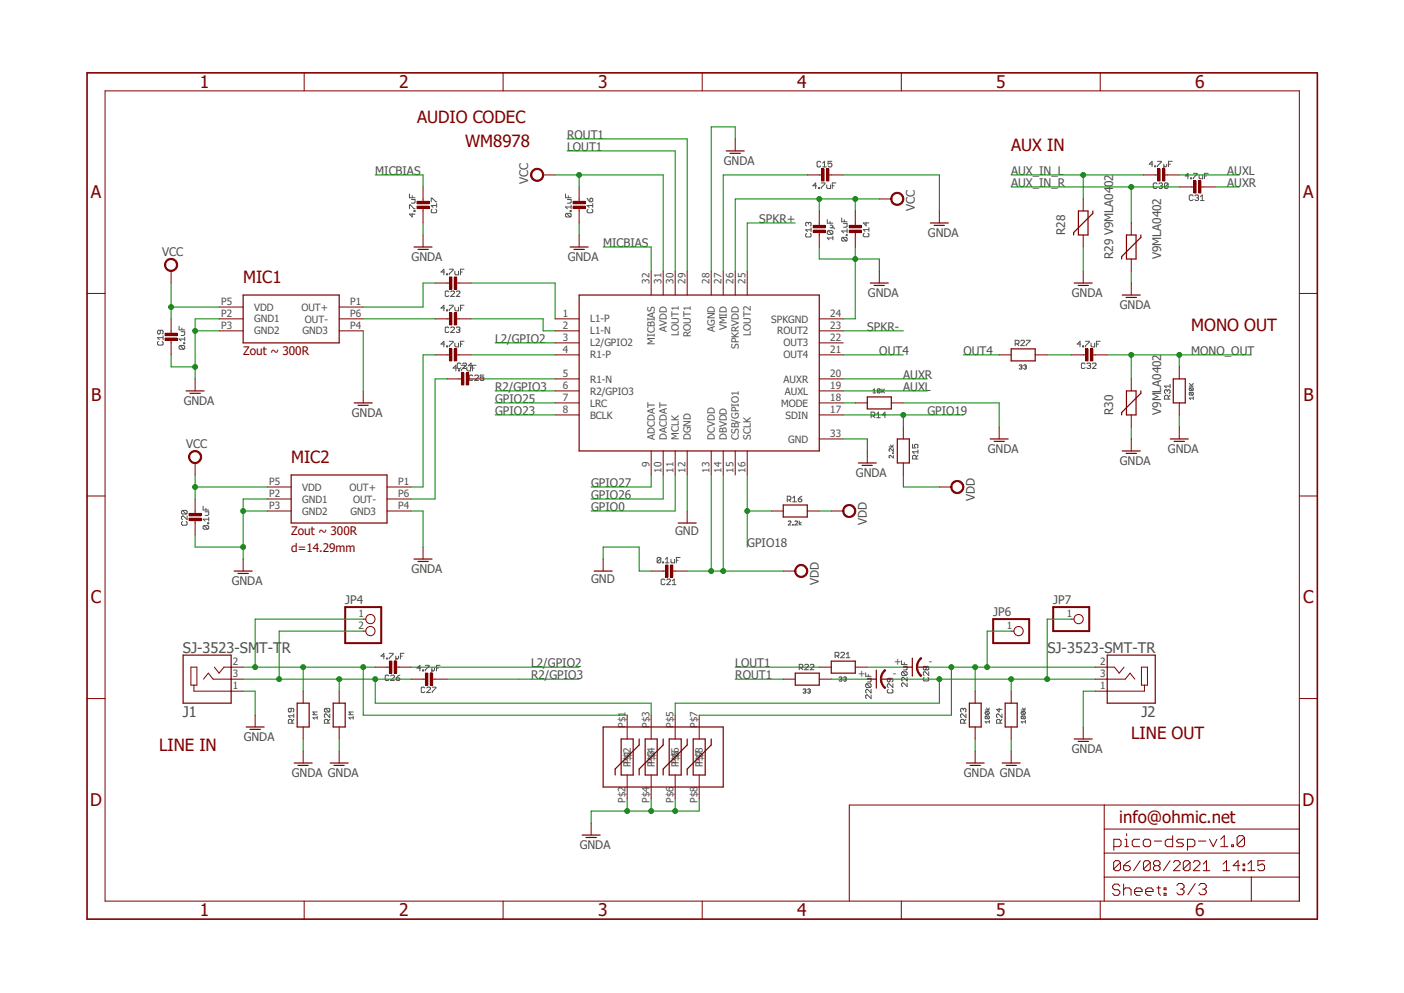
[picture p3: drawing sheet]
<svg xmlns="http://www.w3.org/2000/svg" width="297mm" height="210mm" viewBox="0 0 297 210" stroke-linecap="round" stroke-linejoin="round" font-family="sans-serif">
<path d="M17.9 15.1l261.2 179.8M279.1 15.1l-261.2 179.8" fill="none" stroke="#fff" stroke-width=".21"/>
<g fill="none" stroke="#505050" stroke-width=".21">
<path d="M172.8 39.3h-.8l.6-.6v1.2M173.1 39.7h.3v.2h-.3zM173.6 34.3l-.2-.2h-.3l-.3 .2v.8l.3 .2h.3l.2-.2M173.7 38.7h.8v.2l-.8 .8v.2M174 35.3h.8M174 34.5l.4-.4v1.2M174.9 39.1v.6l.2 .2h.6v-.8M176 34.1h-.8v.6l.4-.2 .4 .2v.4l-.2 .2h-.4l-.2-.2M176.1 39.3h.3M176.8 38.7h-.7v1.2M243.9 34.7h-.8l.6-.6v1.2M244.3 35.1h.2v.2h-.2z"/>
<path d="M244.8 38.9l-.2-.2h-.4l-.2 .2v.8l.2 .2h.4l.2-.2M244.9 34.1h.8l-.8 1.2M245.2 38.9l.2-.2h.3l.2 .2-.2 .4M245.5 39.3h.2M245.7 39.3l.2 .2-.2 .4h-.3l-.2-.2M246.2 34.7v.8l-.2 .2M246.8 34.7v.4l-.2 .2-.4-.2M247.1 38.9v.8l-.2 .2h-.4l-.2-.2M247.1 38.9l-.2-.2h-.4l-.2 .2v.8M247.1 38.9l-.8 .8M247.2 34.7h.4M248 34.1h-.8v1.2"/>
<path d="M251.5 37.2h-.8l.6-.5v1.1M251.9 37.6h.2v.2h-.2zM252.5 36.7h.7l-.7 1.1M253.7 37v.6l.1 .2h.6v-.8M254.8 37.2h.4M255.6 36.7h-.8v1.1M86.6 41v.8h1.2M86.6 44.2v-.9h.2l.8 .9h.2M87 42.2h.8v.6l-.2 .2h-.6M87.2 45.1v.8l-.6-.6h1.2M87.2 41.4v.4M87.6 44.5h.2v.2h-.2z"/>
<path d="M91.2 42.7v-.8l1.2 .8M91.4 44.2l-.2 .2v.4l.2 .2h.8l.2-.2-.2-.6M92.4 43.5h-1.2l.4 .4M92.4 43.1v.8M94.1 57.5h-.8l.6-.6v1.2M94.5 57.9h.2v.2h-.2zM95 56.9h.8v.2l-.8 .8v.2M96.2 57.4v.5l.2 .2h.6v-.7M97.4 57.5h.4M98.2 56.9h-.8v1.2M119.6 41v.8h1.2M119.8 45.1l-.2 .2v.4l.2 .2h.8"/>
<path d="M119.8 45.1h.8l.2 .2v.4l-.2 .2M119.8 45.1l.8 .8M120 42.2h.8v.6l-.2 .2h-.6M120.2 41.4v.4M120.6 44.5h.2v.2h-.2zM120.8 43.3v.9M120.8 43.8h-1.2l.4 .4M124.2 41.9l.6 .8M124.4 44.2l-.2 .2v.4l.2 .2h.8l.2-.2v-.4l-.2-.2M124.8 42.1l.4-.2 .2 .2v.4l-.6 .2zM125.4 43.1v.8M125.4 43.5h-1.2l.4 .4"/>
<path d="M170.6 49.4l-.2 .2v.4l.2 .1h.8l.2-.1-.2-.6M171 47.2l-.2-.2-.4 .2v.4l.2 .2M171 47.2l.2-.2 .4 .2v.4l-.2 .2M171 47.2v.2M171.6 48.2v.8M171.6 48.6h-1.2l.4 .4M175 46.4v.8h1.2M175.2 48.8h.8l.2 .2v.4l-.2 .2M175.2 48.8l-.2 .2v.4l.2 .2h.8M175.2 48.8l.8 .8M175.6 47.6l.6 .2-.2 .4M175.6 48.2h.8l.2 .2"/>
<path d="M175.6 46.8v.4M176.2 50.3h-1.2l.4 .4M176.2 50v.7M178.1 46.1v.8h1.1M178.2 50.2l-.1 .2v.4l.1 .2h.8M178.2 50.2h.8l.2 .2v.4l-.2 .2M178.2 50.2l.8 .8M178.4 47.3h.8v.6l-.2 .1h-.6M178.6 46.5v.4M179 49.6h.2v.2h-.2zM179.2 48.4v.8M179.2 48.9h-1.1l.3 .3"/>
<path d="M182.8 49.3l-.2 .2v.4l.2 .2h.8l.2-.2v-.4l-.2-.2M183.2 47v.8l-.6-.6h1.2M183.8 48.1v.8M183.8 48.6h-1.2l.4 .3M252.4 41.4l-.2-.2h-.4l-.2 .2v.8l.2 .2h.4l.2-.2M252.8 41.4l.2-.2h.4l.1 .2-.1 .4M253.2 41.8h.2M253.4 41.8l.1 .2-.1 .4h-.4l-.2-.2M254 42.4h.7M254 41.6l.3-.4v1.2M33.5 72.2l-.2 .2v.4l.2 .2h.8l.2-.2v-.4l-.2-.2M33.9 69.8v.6l-.2 .3-.4-.3v-.3l.2-.3h.8l.2 .3v.3l-.2 .3"/>
<path d="M34.5 71v.8M34.5 71.4h-1.2l.4 .4M37.9 69v.8h1.2M38.1 73.1l-.2 .2v.4l.2 .2h.8M38.1 73.1h.8l.2 .2v.4l-.2 .2M38.1 73.1l.8 .8M38.3 70.1h.8v.6l-.2 .3h-.6M38.5 69.4v.4M38.9 72.5h.2v.2h-.2zM39.1 71.3v.8M39.1 71.7h-1.2l.4 .4M94.1 65.2h-.8l.6-.6v1.1"/>
<path d="M94.1 72.8h-.8l.6-.6v1.2M94.5 65.5h.2v.2h-.2zM94.5 73.2h.2v.2h-.2zM95 61.7l-.3-.1h-.3l-.2 .1v.8l.2 .2 .6-.2M95 69.3l-.3-.1h-.3l-.2 .1v.8l.2 .2 .6-.2M95 64.6h.8v.2l-.8 .7v.2M95 72.2h.8v.2l-.8 .8v.2M95.3 61.7l.2-.1 .6 .1v.2l-.8 .8h.8M95.3 69.3l.2-.1 .6 .1v.3l-.8 .7h.8M96.2 65v.5l.2 .2h.6v-.7M96.2 72.6v.6l.2 .2h.6v-.8M96.5 61.7l.2-.1h.4l.2 .1v.2l-.8 .8h.8"/>
<path d="M96.5 69.3l.2-.1h.4l.2 .1-.2 .5M96.6 77.9h-.8l.6-.6v1.1M96.9 69.8h.2M97 78.2h.2v.2h-.2zM97.1 69.8l.2 .1-.2 .4h-.4l-.2-.2M97.4 65.2h.4M97.4 72.8h.4M97.5 77l-.2-.2h-.4l-.2 .2v.8l.2 .1 .6-.1M97.6 77.3h.8v.2l-.8 .7v.2M97.9 77l.2-.2 .6 .2v.2l-.8 .7h.8M98.2 64.6h-.8v1.1M98.2 72.2h-.8v1.2"/>
<path d="M98.8 77.6v.6l.2 .2h.5v-.8M99.8 77.3h-.7l.6-.5v1.1M99.9 77.9h.4M100 79.5l-.2-.2h-.4l-.1 .2v.8l.1 .2 .6-.2M100.4 79.5l.2-.2 .6 .2v.2l-.8 .8h.8M100.7 77.3h-.8v1.1M102.4 79.3h-.8v.6l.4-.2 .4 .2v.4l-.2 .2h-.4l-.2-.2M214.8 72.7h.5l.3-.2v-.4l-.3-.1h-.5v1.1M215.1 72.7l.5 .4M215.6 77.3l.4-.1 .2 .1-.2 .3M215.9 77.6h.1M215.9 72.1l.2-.1h.4l.2 .1v.2l-.8 .8h.8"/>
<path d="M216 77.6l.2 .2-.2 .3-.4-.2M216.5 77.3l.5-.1 .1 .1-.1 .3M216.8 77.6h.2M217 77.6l.1 .2-.1 .3-.5-.2M217.1 72h.8l-.8 1.1M228.6 72.8h-.7l.6-.6v1.2M229 73.2h.2v.2h-.2zM229.5 77l-.2-.2h-.4l-.1 .2v.8l.1 .1 .6-.1M229.6 72.2h.8v.2l-.8 .8v.2M229.9 77l.6-.2 .2 .2-.2 .3M230.3 77.3h.2M230.5 77.3l.2 .3-.2 .3-.6-.1"/>
<path d="M230.8 72.6v.6l.2 .2h.6v-.8M231.1 77l.2-.2h.4l.2 .2v.2l-.8 .7h.8M231.9 72.8h.5M232.7 72.2h-.8v1.2M184.3 88h.6l.2-.2v-.4l-.2-.2h-.6v1.1M184.7 82.5l.3-.2v.8M184.7 83.1h.6M184.7 88l.4 .3M185.5 87.6l.3-.4v1.1M185.5 88.3h.7M186.2 82.4v.6l-.1 .1-.5-.1M186.2 82.4l-.1-.1-.5 .1v.6"/>
<path d="M186.2 82.4l-.6 .6M186.6 82.3v.8M186.7 82.7l.4 .4M187.1 82.3l-.5 .5M187.4 87.8h-.8l.6-.6v1.1M188.1 94.5h.9M188.4 94.1l.3 .4 .3-.4M188.8 95.8l.2 .1zM189 94.9v.6l-.6-.6-.3 .1v.3l.2 .2M189 96.3v.6l-.6-.6-.3 .1v.3l.2 .2M193 94v.7h.6l-.2-.3 .2-.4h.4l.2 .1v.5l-.2 .1M193.8 97.1v-.6l-.2-.2h-.4l-.2 .2v.6h1.2"/>
<path d="M194.2 96.3l-.4 .4M194.2 95.5h-1.2l.4 .4M194.2 95.1v.8M246.9 82.6l-.1-.2-.5 .2v.4l.2 .2M246.9 82.6l.2-.2 .4 .2v.4l-.2 .2M246.9 82.6v.2M247.1 84.4v-.6l-.2-.2h-.4l-.2 .2v.6h1.2M247.5 81.7h-1.2l.5 .3M247.5 83.6l-.4 .4M247.5 81.3v.7M251.6 81.7h.8M251.6 81.1l.6 .6"/>
<path d="M251.7 82h.6l.1 .2-.1 .4M251.7 83l.7 .1-.1 .5M251.7 83l-.1 .1 .1 .5h.6M251.7 82l-.1 .2 .1 .4h.6M251.7 83l.6 .6M251.7 82l.6 .6M252.4 84.2h-.8l.3 .3M252.4 83.9v.6M252.4 81.1l-.4 .4M38.6 110.3l-.2 .2v.4l.2 .2h.8l.2-.2v-.4l-.2-.2M38.6 107.9l-.2 .3v.3l.2 .2h.8M38.6 107.9h.8l.2 .3v.3l-.2 .2"/>
<path d="M38.6 107.9l.8 .8M39.6 109.1v.8l-1-.8-.2 .2v.4l.2 .2M43 107.1v.8h1.2M43.2 111.2l-.2 .2v.4l.2 .1h.7M43.2 111.2h.7l.3 .2v.4l-.3 .1M43.2 111.2l.7 .7M43.4 108.2h.8v.6l-.3 .2h-.5M43.6 107.5v.4M43.9 110.6h.3v.2h-.3zM44.2 109.4v.8M44.2 109.8h-1.2l.4 .4M139.8 118.1l-.2-.2h-.4l-.2 .2v.8"/>
<path d="M139.8 118.1v.8l-.2 .1h-.4l-.2-.1M139.8 118.1l-.8 .8M140.2 118.9h.2v.1h-.2zM140.8 119h.7M140.8 118.3l.3-.4v1.1M141.9 118.3v.6l.2 .1h.6v-.7M143.1 118.5h.4M143.9 117.9h-.8v1.1M166.5 105.7h.6l.2-.2v-.3l-.2-.3h-.6v1.2M166.8 110.3l.1-.1 .4 .1-.5 .7h.5M166.9 105.7l.4 .4M167.7 110.9l.1 .1z"/>
<path d="M167.7 105.3l.4-.4v1.2M167.7 106.1h.8M168.1 110.3l.2-.1 .4 .1v.2l-.6 .5h.6M168.9 105.5h.6l.1 .4-.1 .2h-.5zM169.1 110.2v.8M169.5 110.5l-.4 .2 .4 .3M169.6 104.9l-.7 .6M81.4 138.8h-.8l.6-.6v1.2M81.8 139.2h.2v.2h-.2zM82.3 138.2h.8v.2l-.8 .8v.2M83.7 138.8v.8l-.2 .1M84.3 138.8v.4l-.2 .2-.4-.2"/>
<path d="M84.7 138.8h.4M85.5 138.2h-.8v1.2M140.7 122.7l-.2-.2h-.4l-.2 .2v.7l.2 .3h.4l.2-.3M141.1 122.7l.1-.2h.4l.2 .2-.7 1h.7M142.2 123.7h.8M142.2 122.9l.4-.4v1.2M176.7 138.7h.5l.3-.1v-.5l-.3-.1h-.5v1.1M177.1 138.7l.4 .4M177.8 138.1l.3-.1 .5 .1v.2l-.8 .8h.8M179 139.1h.8M179 138.3l.4-.3v1.1M190.7 139.7v.8h1.2"/>
<path d="M61.6 149.8v.6l-.2 .2-.4-.2 .2-.6h.8l.1 .2v.4l-.1 .2M61.8 153v-.6l-.2-.3h-.4l-.2 .3v.6h1.1M62.1 152.1l-.3 .5M62.1 151.4h-1.1l.4 .4M62.1 151v.8M67.1 151.8h-.9l.3 .3M67.1 151.5v.6M67.1 150.6h-.9l.3 .3-.3 .3h.9M68.8 149.8l-.2 .2v.4l.2 .2h.8M68.8 149.8h.8l.2 .2v.4l-.2 .2M68.8 149.8l.8 .8M69.4 153v-.6l-.2-.3h-.4l-.2 .3v.6h1.2"/>
<path d="M69.8 151v.8l-.8-.8h-.2l-.2 .2v.4l.2 .2M69.8 152.1l-.4 .5M74.7 151.8h-.9l.3 .3M74.7 150.6h-.9l.3 .3-.3 .3h.9M74.7 151.5v.6M82.3 143l-.2-.2h-.4l-.2 .2v.8l.2 .1h.4l.2-.1M82.6 143l.2-.2 .6 .2v.2l-.8 .7h.8M83.8 143.4h.6l.2 .4-.2 .1h-.4l-.2-.1zM84.6 142.8l-.8 .6M89 141.3h-.8l.6-.6v1.2M89.4 141.7h.2v.2h-.2zM89.9 145.5l-.2-.2h-.4l-.2 .2v.8l.2 .2 .6-.2"/>
<path d="M90 140.7h.8v.2l-.8 .8v.2M90.3 145.5l.2-.2 .6 .2v.2l-.8 .8h.8M91.4 141.3v.8l-.3 .2M91.4 145.3h.8l-.8 1.2M91.9 141.3l-.2 .6-.3-.2M92.3 141.3h.4M93.1 140.7h-.8v1.2M169.1 141.3h.5l.2-.2v-.4l-.2-.2h-.5v1.1M169.5 141.3l.3 .3M169.9 145.9l.4-.2 .2 .2-.2 .3M170.2 146.2h.1M170.2 140.7l.2-.2 .6 .2v.2l-.8 .7h.8"/>
<path d="M170.3 146.2l.2 .1-.2 .3-.4-.2M170.9 145.9l.1-.2h.3l.1 .2-.1 .3M171.1 146.2h.2M171.3 146.2l.1 .1-.1 .3h-.3l-.1-.2M171.4 140.7l.2-.2h.4l.2 .2v.2l-.8 .7h.8M177.5 143.3l.5-.1 .1 .1-.1 .3M177.8 143.6h.2M178 143.6l.1 .2-.1 .3-.5-.2M178.5 143.3l.1-.1h.3l.1 .1-.1 .3M178.7 143.6h.2M178.9 143.6l.1 .2-.1 .3h-.3l-.1-.2M183.1 142.3v.7h1.2"/>
<path d="M183.3 144.6h.8l.2 .2-.2 .6M183.3 144.6l-.2 .2 .2 .6h.8M183.3 144.6l.8 .8M183.5 143.5h.8v.5l-.2 .2h-.6M183.7 142.7v.3M184.3 145.8v.8l-.8-.8-.4 .2v.4l.2 .2M184.3 147v.7l-.8-.7h-.2l-.2 .2 .2 .5M187.9 145.8l-.2 .2v.4l.2 .2h.8l.2-.2v-.4l-.2-.2M188.3 143.5v.5l-.2 .2-.4-.2v-.4l.2-.1h.8l.2 .1v.4l-.2 .2M188.9 144.6v.8l-.8-.8-.4 .2v.4l.2 .2M190.9 142.1h.8l.2 .2v.4l-.2 .2M190.9 142.1l-.2 .2v.4l.2 .2h.8"/>
<path d="M190.9 142.1l.8 .8M191.1 140.9h.8v.6l-.2 .2h-.6M191.3 140.1v.4M191.9 143.3v.7l-.8-.7-.4 .2v.3l.2 .2M191.9 144.4v.8l-.8-.8-.4 .2v.4l.2 .2M195.5 143.3l-.2 .2v.3l.2 .2h.8l.2-.2-.2-.5M195.9 141.1l-.2-.2-.4 .2v.4l.2 .2 .4-.2M195.9 141.1l.2-.2 .4 .2v.4l-.2 .2-.4-.2M195.9 141.1v.4M196.5 142.1v.8l-.8-.8-.4 .2 .2 .6M203.8 150l-.2-.2-.4 .2v.4l.2 .2M203.8 150l.2-.2 .3 .2v.4l-.1 .2"/>
<path d="M203.8 150v.2M204 153v-.6l-.2-.3h-.4l-.2 .3v.6h1.1M204.3 151v.8l-.7-.8h-.2l-.2 .2v.4l.2 .2M204.3 152.1l-.3 .5M208.4 150.2h.9M208.6 150.5h.5l.2 .2-.2 .4M208.6 151.4h.5l.2 .2v.3l-.2 .1M208.6 151.4l-.2 .5 .7 .1M208.6 150.5l-.2 .4 .2 .2h.5M208.6 151.4l.5 .6M208.6 150.5l.5 .6M208.7 149.7l.3 .5 .3-.5"/>
<path d="M209.3 152.7h-.9l.3 .3M209.3 152.4v.6M211.4 149.8v.8l-.6-.6h1.2M211.6 153v-.6l-.2-.3h-.4l-.2 .3v.6h1.2M212 151v.8l-.8-.8h-.2l-.2 .2v.4l.2 .2M212 152.1l-.4 .5M216 150.2h.9M216.2 151.4l-.2 .5 .7 .1M216.2 151.4h.5l.2 .2v.3l-.2 .1M216.2 150.5l-.2 .4 .2 .2h.5M216.2 150.5h.5l.2 .2-.2 .4M216.2 151.4l.5 .6"/>
<path d="M216.2 150.5l.5 .6M216.3 149.7l.3 .5 .3-.5M216.9 152.7h-.9l.3 .3M216.9 152.4v.6"/>
</g>
<g fill="none" stroke="#800000" stroke-width=".21">
<path d="M22.2 19.2h252.7v171.4h-252.7zM64.3 15.4v3.8M106.4 15.4v3.8M148.5 15.4v3.8M190.7 15.4v3.8M232.7 15.4v3.8M94.6 59.9h.7M96.4 59.9h.7M137.8 57.3v5.1M140.3 57.3v5.1M142.8 57.3v5.1M145.4 57.3v5.1"/>
<path d="M150.5 57.3v5.1M153 57.3v5.1M155.5 57.3v5.1M158.1 57.3v5.1M18.4 62.1h3.8M46.4 70h5M46.4 67.4h5M46.4 64.9h5M71.8 70h5M71.8 67.4h5M71.8 64.9h5M117.4 70h5.1"/>
<path d="M117.4 67.4h5.1M117.4 72.5h5.1M117.4 75.1h5.1M173.3 70h5.1M173.3 67.4h5.1M173.3 72.5h5.1M173.3 75.1h5.1M274.9 62.1h3.8M117.4 82.7h5.1M117.4 80.1h5.1M117.4 87.8h5.1M117.4 85.2h5.1"/>
<path d="M137.8 95.4v5.1M140.3 95.4v5.1M142.8 95.4v5.1M145.4 95.4v5.1M150.5 95.4v5.1M153 95.4v5.1M155.5 95.4v5.1M158.1 95.4v5.1M173.3 82.7h5.1M173.3 80.1h5.1M173.3 87.8h5.1M173.3 92.8h5.1"/>
<path d="M173.3 85.2h5.1M18.4 104.9h3.8M56.5 105.5h5.1M56.5 108.1h5.1M56.5 103h5.1M81.9 105.5h5.1M81.9 108.1h5.1M81.9 103h5.1M274.9 104.9h3.8M18.4 147.7h3.8M274.9 147.7h3.8M233.6 170.3v20.3"/>
<path d="M233.6 175.3h41.3M235.6 179.1h1.2l.4-.4v-.8l-.4-.4h-1.2v2.3M238 177.5h.3v1.6M238 179.1h.7M238.3 176.3v.4M241.1 177.5h-1.2l-.4 .4v.8l.4 .4h1.2M242.2 177.5h.8l.4 .4v.8l-.4 .4h-.8l-.3-.4v-.8zM244.2 177.9h1.5M248.1 176.7v2.4h-1.2l-.4-.4v-.8l.4-.4h1.2M250.4 177.5h-1.1l-.4 .4 .4 .4h.7l.4 .4-.4 .4h-1.1M251.2 179.1h1.1l.5-.4v-.8l-.5-.4h-1.1v2.3M253.5 177.9h1.6"/>
<path d="M255.9 177.5l.8 1.6 .7-1.6M258.2 179.1h1.6M258.2 177.5l.8-.8v2.4M260.6 178.7h.3v.4h-.3zM263.3 177.1v1.6l-.4 .4h-.8l-.4-.4M263.3 177.1l-.4-.4h-.8l-.4 .4v1.6M263.3 177.1l-1.6 1.6M274.9 170.3h-95.2v20.3M64.3 190.6v3.8M106.4 190.6v3.8M148.5 190.6v3.8M190.7 190.6v3.8"/>
<path d="M232.7 190.6v3.8M233.6 185.5h41.3M233.6 180.4h41.3M236.9 187.4l-.4-.4h-.7l-.4 .4v.4l.4 .4h.7l.4 .4v.3l-.4 .5h-.7l-.4-.5M237 182.4l-.4-.4h-.6l-.4 .4v1.4M237 182.4v1.4l-.4 .3h-.6l-.4-.3M237 182.4l-1.4 1.4M237.7 183.1h1.1l.3 .3v.4l-.3 .3h-.8l-.3-.3zM237.7 187v2.4M237.7 188.2l.4-.4h.8l.4 .4v1.2M239.1 182l-1.4 1.1M240 188.6h1.6v-.4l-.4-.4h-.8l-.4 .4v.7l.4 .5h.8"/>
<path d="M241.2 182l-1.4 2.1M242.4 188.6h1.5v-.4l-.4-.4h-.7l-.4 .4v.7l.4 .5h.7M243.3 182.4l-.3-.4h-.7l-.4 .4v1.4M243.3 182.4v1.4l-.3 .3h-.7l-.4-.3M243.3 182.4l-1.4 1.4M244.3 183.1l-.3-.3v-.4l.3-.4h.8l.3 .4v.4l-.3 .3M244.3 183.1l-.3 .3v.4l.3 .3h.8l.3-.3v-.4l-.3-.3M244.3 183.1h.8M244.7 187.8h.8M245.1 187.4v1.5l.4 .5M246.3 187.8h.4v.4h-.4zM246.3 188.9h.4v.5h-.4z"/>
<path d="M247.5 182l-1.4 2.1M248.2 182.4l.4-.4h.7l.3 .4v.4l-1.4 1.3h1.4M249 187.3l.3-.4h.8l.4 .4v.4l-.4 .3M249.7 188h.4M250.1 188l.4 .4v.4l-.4 .4h-.8l-.3-.4M251.8 182.4l-.4-.4h-.7l-.4 .4v1.4M251.8 182.4v1.4l-.4 .3h-.7l-.4-.3M251.8 182.4l-1.5 1.4M252.4 182.4l.4-.4h.7l.3 .4v.4l-1.4 1.3h1.4M252.9 186.9l-1.6 2.3M253.6 187.3l.4-.4h.8l.4 .4v.4l-.4 .3M254.4 188h.4"/>
<path d="M254.6 184.1h1.3M254.6 182.8l.6-.8v2.1M254.8 188l.4 .4v.4l-.4 .4h-.8l-.4-.4M258.7 184.1h1.4M258.7 182.8l.8-.8v2.1M262.3 183.1h-1.4l1-1.1v2.1M263 183.8h.3v.3h-.3zM263 182.8h.3v.3h-.3zM264 182.8l.7-.8v2.1M264 184.1h1.4M264.7 185.5v5.1M267.5 182h-1.4v1.1l.7-.3h.4l.3 .3v.7l-.3 .3h-.8l-.3-.3"/>
</g>
<path d="M18.4 15.4h260.3v179h-260.3z" fill="none" stroke="#800000" stroke-width=".34"/>
<path d="M51.4 62.4h20.4v10.1h-20.4zM122.5 62.4h50.8v33h-50.8zM61.6 100.5h20.3v10.1h-20.3z" fill="none" stroke="#800000" stroke-width=".25"/>
<path d="M96.1 58.6h.5v2.5h-.5z" fill-rule="evenodd" fill="#800000"/>
<path d="M96.1 58.6h.5v2.5h-.5z" fill="none" stroke="#800000" stroke-width=".21"/>
<path d="M95.1 58.6h.5v2.5h-.5z" fill-rule="evenodd" fill="#800000"/>
<path d="M92 59.9h2.6M95.1 58.6h.5v2.5h-.5zM97.1 59.9h2.6M94.6 67.4h.7M96.4 67.4h.7" fill="none" stroke="#800000" stroke-width=".21"/>
<path d="M96.1 66.2h.5v2.5h-.5z" fill-rule="evenodd" fill="#800000"/>
<path d="M96.1 66.2h.5v2.5h-.5z" fill="none" stroke="#800000" stroke-width=".21"/>
<path d="M95.1 66.2h.5v2.5h-.5z" fill-rule="evenodd" fill="#800000"/>
<path d="M92 67.4h2.6M94.6 75.1h.7M95.1 66.2h.5v2.5h-.5zM96.4 75.1h.7M97.1 67.4h2.6" fill="none" stroke="#800000" stroke-width=".21"/>
<path d="M96.1 73.8h.5v2.5h-.5z" fill-rule="evenodd" fill="#800000"/>
<path d="M96.1 73.8h.5v2.5h-.5z" fill="none" stroke="#800000" stroke-width=".21"/>
<path d="M95.1 73.8h.5v2.5h-.5z" fill-rule="evenodd" fill="#800000"/>
<path d="M92 75.1h2.6M95.1 73.8h.5v2.5h-.5zM97.1 75.1h2.6M97.1 80.1h.8M98.9 80.1h.8" fill="none" stroke="#800000" stroke-width=".21"/>
<path d="M98.6 78.9h.5v2.5h-.5z" fill-rule="evenodd" fill="#800000"/>
<path d="M98.6 78.9h.5v2.5h-.5z" fill="none" stroke="#800000" stroke-width=".21"/>
<path d="M97.6 78.9h.5v2.5h-.5z" fill-rule="evenodd" fill="#800000"/>
<g fill="none" stroke="#800000" stroke-width=".21">
<path d="M186 57.3v2.6M36.2 70v.7M36.2 71.8v.7M97.6 78.9h.5v2.5h-.5zM41.3 80.1v2.6M76.8 82.7v2.5M94.6 80.1h2.5M99.7 80.1h2.5M180.9 85.2h2.6M183.5 95.4v2.5M188.6 85.2h2.5M191.1 90.3v2.5"/>
<path d="M191.1 97.9v2.6M211.4 90.3v2.5M51.4 118.2v2.6M89.5 115.7v2.5M145.4 108.1v2.5M163.2 108.1h2.5M170.8 108.1h2.5"/>
</g>
<g fill="none" stroke="#800000" stroke-width=".25">
<path d="M184.1 59.9h3.8M184.9 60.4h2.2M39.4 82.7h3.8M40.2 83.2h2.2M74.9 85.2h3.8M75.7 85.7h2.2M181.6 97.9h3.8M182.4 98.4h2.1M183.5 83.9h5.1v2.6h-5.1zM189.8 92.8h2.6v5.1h-2.6zM209.5 92.8h3.8M210.3 93.3h2.2"/>
<path d="M87.6 118.2h3.8M88.4 118.7h2.2M143.5 110.6h3.8M165.7 106.8h5.1v2.5h-5.1zM49.5 120.8h3.8M50.3 121.3h2.2"/>
</g>
<path d="M34.9 71.5h2.6v.5h-2.6z" fill-rule="evenodd" fill="#800000"/>
<path d="M34.9 71.5h2.6v.5h-2.6z" fill="none" stroke="#800000" stroke-width=".21"/>
<path d="M34.9 70.5h2.6v.5h-2.6z" fill-rule="evenodd" fill="#800000"/>
<path d="M34.9 70.5h2.6v.5h-2.6zM36.2 67.4v2.6M36.2 72.5v2.6M41.3 108.1v.7M41.3 109.9v.7" fill="none" stroke="#800000" stroke-width=".21"/>
<path d="M40 109.6h2.5v.5h-2.5z" fill-rule="evenodd" fill="#800000"/>
<path d="M40 109.6h2.5v.5h-2.5z" fill="none" stroke="#800000" stroke-width=".21"/>
<path d="M40 108.6h2.5v.5h-2.5z" fill-rule="evenodd" fill="#800000"/>
<path d="M40 108.6h2.5v.5h-2.5zM41.3 105.5v2.6M41.3 110.6v2.6" fill="none" stroke="#800000" stroke-width=".21"/>
<path d="M201.4 102.1a1.4 1.4 0 0 1 2.3 .1 1.4 1.4 0 0 1-.7 2.1 1.4 1.4 0 0 1-1.9-1.3h.3a1.15 1.15 0 0 1 1.6-1 1.15 1.15 0 0 1 .3 1.9 1.15 1.15 0 0 1-1.9-.5v-.4h-.3z" fill-rule="evenodd" fill="#800000"/>
<path d="M198.7 103h2.6M201.4 102.1a1.4 1.4 0 0 1 2.3 .1 1.4 1.4 0 0 1-.7 2.1 1.4 1.4 0 0 1-1.9-1.3h.3a1.15 1.15 0 0 1 1.6-1 1.15 1.15 0 0 1 .3 1.9 1.15 1.15 0 0 1-1.9-.5v-.4h-.3z" fill="none" stroke="#800000" stroke-width=".21"/>
<path d="M178.6 107.2a1.4 1.4 0 0 1 2.2 0 1.4 1.4 0 0 1-.7 2.2 1.4 1.4 0 0 1-1.8-1.3h.2a1.15 1.15 0 0 1 1.7-1 1.15 1.15 0 0 1 .2 1.9 1.15 1.15 0 0 1-1.8-.5l-.1-.4h-.2z" fill-rule="evenodd" fill="#800000"/>
<path d="M175.9 108.1h2.5M178.6 107.2a1.4 1.4 0 0 1 2.2 0 1.4 1.4 0 0 1-.7 2.2 1.4 1.4 0 0 1-1.8-1.3h.2a1.15 1.15 0 0 1 1.7-1 1.15 1.15 0 0 1 .2 1.9 1.15 1.15 0 0 1-1.8-.5l-.1-.4h-.2z" fill="none" stroke="#800000" stroke-width=".21"/>
<path d="M168.4 119.9a1.39 1.39 0 0 1 2.3 .2 1.39 1.39 0 0 1-.8 2 1.39 1.39 0 0 1-1.8-1.3h.3a1.15 1.15 0 0 1 1.6-1 1.15 1.15 0 0 1 .2 1.9 1.15 1.15 0 0 1-1.8-.5v-.4h-.3z" fill-rule="evenodd" fill="#800000"/>
<path d="M168.4 119.9a1.39 1.39 0 0 1 2.3 .2 1.39 1.39 0 0 1-.8 2 1.39 1.39 0 0 1-1.8-1.3h.3a1.15 1.15 0 0 1 1.6-1 1.15 1.15 0 0 1 .2 1.9 1.15 1.15 0 0 1-1.8-.5v-.4h-.3zM140.3 120.8h.8M142.1 120.8h.7M165.7 120.8h2.5" fill="none" stroke="#800000" stroke-width=".21"/>
<path d="M141.8 119.5h.5v2.5h-.5z" fill-rule="evenodd" fill="#800000"/>
<path d="M141.8 119.5h.5v2.5h-.5z" fill="none" stroke="#800000" stroke-width=".21"/>
<path d="M140.8 119.5h.5v2.5h-.5z" fill-rule="evenodd" fill="#800000"/>
<path d="M155.5 29.4v2.5M127.6 118.2v2.6M140.8 119.5h.5v2.5h-.5zM137.8 120.8h2.5M142.8 120.8h2.6" fill="none" stroke="#800000" stroke-width=".21"/>
<path d="M153.6 31.9h3.8M154.4 32.4h2.2M125.7 120.8h3.8" fill="none" stroke="#800000" stroke-width=".25"/>
<path d="M35.1 55.1a1.4 1.4 0 0 1 2.3 .2 1.4 1.4 0 0 1-.8 2.1 1.4 1.4 0 0 1-1.8-1.4h.3a1.16 1.16 0 0 1 1.6-.9 1.16 1.16 0 0 1 .2 1.9 1.16 1.16 0 0 1-1.8-.6v-.4h-.3z" fill-rule="evenodd" fill="#800000"/>
<path d="M35.1 55.1a1.4 1.4 0 0 1 2.3 .2 1.4 1.4 0 0 1-.8 2.1 1.4 1.4 0 0 1-1.8-1.4h.3a1.16 1.16 0 0 1 1.6-.9 1.16 1.16 0 0 1 .2 1.9 1.16 1.16 0 0 1-1.8-.6v-.4h-.3zM36.2 57.3v2.6" fill="none" stroke="#800000" stroke-width=".21"/>
<path d="M40.2 95.8a1.39 1.39 0 0 1 2.2 .1 1.39 1.39 0 0 1-.8 2.1 1.39 1.39 0 0 1-1.7-1.4h.2a1.15 1.15 0 0 1 1.7-.9 1.15 1.15 0 0 1 .2 1.9 1.15 1.15 0 0 1-1.8-.6l-.1-.4h-.2z" fill-rule="evenodd" fill="#800000"/>
<path d="M40.2 95.8a1.39 1.39 0 0 1 2.2 .1 1.39 1.39 0 0 1-.8 2.1 1.39 1.39 0 0 1-1.7-1.4h.2a1.15 1.15 0 0 1 1.7-.9 1.15 1.15 0 0 1 .2 1.9 1.15 1.15 0 0 1-1.8-.6l-.1-.4h-.2zM41.3 97.9v2.6" fill="none" stroke="#800000" stroke-width=".21"/>
<path d="M112.6 36.1a1.39 1.39 0 0 1 2.2 .2 1.39 1.39 0 0 1-.8 2.1 1.39 1.39 0 0 1-1.8-1.4h.3a1.15 1.15 0 0 1 1.5-1.1 1.15 1.15 0 0 1 .4 1.8 1.15 1.15 0 0 1-1.8-.3l-.1-.4h-.3z" fill-rule="evenodd" fill="#800000"/>
<path d="M112.6 36.1a1.39 1.39 0 0 1 2.2 .2 1.39 1.39 0 0 1-.8 2.1 1.39 1.39 0 0 1-1.8-1.4h.3a1.15 1.15 0 0 1 1.5-1.1 1.15 1.15 0 0 1 .4 1.8 1.15 1.15 0 0 1-1.8-.3l-.1-.4h-.3zM114.9 37h2.5M122.5 42.1v.7M122.5 43.9v.7" fill="none" stroke="#800000" stroke-width=".21"/>
<path d="M121.2 42.6h2.6v.5h-2.6z" fill-rule="evenodd" fill="#800000"/>
<path d="M121.2 42.6h2.6v.5h-2.6z" fill="none" stroke="#800000" stroke-width=".21"/>
<path d="M121.2 43.6h2.6v.5h-2.6z" fill-rule="evenodd" fill="#800000"/>
<path d="M122.5 39.5v2.6M121.2 43.6h2.6v.5h-2.6zM122.5 44.6v2.6M122.5 49.7v2.5" fill="none" stroke="#800000" stroke-width=".21"/>
<path d="M120.6 52.2h3.8M121.4 52.7h2.2" fill="none" stroke="#800000" stroke-width=".25"/>
<path d="M188.7 41.2a1.4 1.4 0 0 1 2.3 0 1.4 1.4 0 0 1-.7 2.2 1.4 1.4 0 0 1-1.9-1.3h.3a1.15 1.15 0 0 1 1.6-1 1.15 1.15 0 0 1 .3 1.9 1.15 1.15 0 0 1-1.9-.5v-.4h-.3z" fill-rule="evenodd" fill="#800000"/>
<path d="M180.9 47.2v.7M180.9 48.9v.8M186 42.1h2.6M188.7 41.2a1.4 1.4 0 0 1 2.3 0 1.4 1.4 0 0 1-.7 2.2 1.4 1.4 0 0 1-1.9-1.3h.3a1.15 1.15 0 0 1 1.6-1 1.15 1.15 0 0 1 .3 1.9 1.15 1.15 0 0 1-1.9-.5v-.4h-.3z" fill="none" stroke="#800000" stroke-width=".21"/>
<path d="M179.7 47.7h2.5v.5h-2.5z" fill-rule="evenodd" fill="#800000"/>
<path d="M179.7 47.7h2.5v.5h-2.5z" fill="none" stroke="#800000" stroke-width=".21"/>
<path d="M179.7 48.7h2.5v.5h-2.5z" fill-rule="evenodd" fill="#800000"/>
<path d="M173.3 37h.8M175.1 37h.8M179.7 48.7h2.5v.5h-2.5zM180.9 44.6v2.6M180.9 49.7v2.5" fill="none" stroke="#800000" stroke-width=".21"/>
<path d="M173.8 35.7h.5v2.6h-.5z" fill-rule="evenodd" fill="#800000"/>
<path d="M173.8 35.7h.5v2.6h-.5z" fill="none" stroke="#800000" stroke-width=".21"/>
<path d="M174.8 35.7h.5v2.6h-.5z" fill-rule="evenodd" fill="#800000"/>
<path d="M170.8 37h2.5M174.8 35.7h.5v2.6h-.5zM175.9 37h2.5M89.5 42.1v.7M89.5 43.9v.7M198.7 44.6v2.6" fill="none" stroke="#800000" stroke-width=".21"/>
<path d="M196.8 47.2h3.8M197.6 47.7h2.2" fill="none" stroke="#800000" stroke-width=".25"/>
<path d="M88.2 42.6h2.6v.5h-2.6z" fill-rule="evenodd" fill="#800000"/>
<path d="M88.2 42.6h2.6v.5h-2.6z" fill="none" stroke="#800000" stroke-width=".21"/>
<path d="M88.2 43.6h2.6v.5h-2.6z" fill-rule="evenodd" fill="#800000"/>
<path d="M89.5 39.5v2.6M88.2 43.6h2.6v.5h-2.6zM89.5 44.6v2.6M89.5 49.7v2.5M173.3 47.2v.7M173.3 48.9v.8" fill="none" stroke="#800000" stroke-width=".21"/>
<path d="M87.6 52.2h3.8M88.4 52.7h2.2" fill="none" stroke="#800000" stroke-width=".25"/>
<path d="M172 48.7h2.6v.5h-2.6z" fill-rule="evenodd" fill="#800000"/>
<path d="M172 48.7h2.6v.5h-2.6z" fill="none" stroke="#800000" stroke-width=".21"/>
<path d="M172 47.7h2.6v.5h-2.6z" fill-rule="evenodd" fill="#800000"/>
<g fill="none" stroke="#800000" stroke-width=".21">
<path d="M172 47.7h2.6v.5h-2.6zM173.3 44.6v2.6M173.3 49.7v2.5M40.4 141.1h1.3v3.8h-1.3zM41 144.9v1.3h10.4M43.1 143.6l1-1.2 1 1.2h6.3M45.3 141.1l1.1 1.3 1-1.3h4M54 151.3v2.5M64.1 146.2v2.5M64.1 153.8v2.5M64.1 158.8v2.6M71.8 146.2v2.5"/>
<path d="M71.8 153.8v2.5M71.8 158.8v2.6M132.7 151.3v5M137.8 151.3v5M142.8 151.3v5M147.9 151.3v5M165.7 143.6h2.5M173.3 141.1h2.6M173.3 143.6h2.6M180.9 141.1h2.6M206.3 146.2v2.5M206.3 153.8v2.5"/>
<path d="M206.3 158.8v2.6M213.9 146.2v2.5M213.9 153.8v2.5M213.9 158.8v2.6M229.2 153.8v2.5M231.7 141.1h4.1l1 1.3 1-1.3M231.7 143.6h6.3l1.1-1.2 1 1.2M241.5 141.1h1.2v3.8h-1.2zM242.1 144.9v1.3h-10.4M125.1 174.1v2.5M132.7 163.9v5.1M137.8 163.9v5.1"/>
<path d="M142.8 163.9v5.1M147.9 163.9v5.1"/>
</g>
<g fill="none" stroke="#800000" stroke-width=".25">
<path d="M38.7 138.6h10.2v10.1h-10.2zM175.9 139.8h5v2.6h-5zM193 139.2v3.8M234.2 138.6h10.2v10.1h-10.2zM52.1 153.8h3.8M52.9 154.3h2.2M62.9 148.7h2.5v5.1h-2.5zM70.5 148.7h2.5v5.1h-2.5zM127.6 153.8h25.4v12.7h-25.4zM131.4 156.3h2.5v7.6h-2.5zM135.2 156.3v1.3l-5.1 5v1.3M136.5 156.3h2.5v7.6h-2.5z"/>
<path d="M140.3 156.3v1.3l-5.1 5v1.3M141.6 156.3h2.5v7.6h-2.5zM145.4 156.3v1.3l-5.1 5v1.3M146.6 156.3h2.6v7.6h-2.6zM150.5 156.3v1.3l-5.1 5v1.3M168.2 142.4h5.1v2.5h-5.1zM191.1 141.1h1.9M194.3 141.1h1.9M205.1 148.7h2.5v5.1h-2.5zM212.6 148.7h2.6v5.1h-2.6zM227.2 156.3h3.9M228.1 156.8h2.2"/>
<path d="M62.2 161.4h3.8M63 161.9h2.2M69.8 161.4h3.9M70.7 161.9h2.1M123.1 176.6h3.9M124 177.1h2.2M204.4 161.4h3.8M205.2 161.9h2.2M212 161.4h3.8M212.9 161.9h2.1"/>
</g>
<path d="M194.6 139.3l.2-.2 .2 .2a2.31 2.31 0 0 0 0 3.6l-.2 .2a2.58 2.58 0 0 1-.2-3.8z" fill-rule="evenodd" fill="#800000"/>
<path d="M194.6 139.3l.2-.2 .2 .2a2.31 2.31 0 0 0 0 3.6l-.2 .2a2.58 2.58 0 0 1-.2-3.8z" fill="none" stroke="#800000" stroke-width=".21"/>
<path d="M183.5 143.6h1.9M185.4 141.7v3.8M186.6 143.6h2" fill="none" stroke="#800000" stroke-width=".25"/>
<path d="M186.9 141.8l.3-.2 .2 .2a2.31 2.31 0 0 0 0 3.6l-.2 .2a2.58 2.58 0 0 1-.3-3.8z" fill-rule="evenodd" fill="#800000"/>
<path d="M81.9 141.1h.7M83.7 141.1h.7M186.9 141.8l.3-.2 .2 .2a2.31 2.31 0 0 0 0 3.6l-.2 .2a2.58 2.58 0 0 1-.3-3.8z" fill="none" stroke="#800000" stroke-width=".21"/>
<path d="M83.4 139.8h.5v2.6h-.5z" fill-rule="evenodd" fill="#800000"/>
<path d="M83.4 139.8h.5v2.6h-.5z" fill="none" stroke="#800000" stroke-width=".21"/>
<path d="M82.4 139.8h.5v2.6h-.5z" fill-rule="evenodd" fill="#800000"/>
<path d="M82.4 139.8h.5v2.6h-.5zM79.4 141.1h2.5M84.4 141.1h2.6M89.5 143.6h.8M91.3 143.6h.7" fill="none" stroke="#800000" stroke-width=".21"/>
<path d="M91 142.4h.5v2.5h-.5z" fill-rule="evenodd" fill="#800000"/>
<path d="M91 142.4h.5v2.5h-.5z" fill="none" stroke="#800000" stroke-width=".21"/>
<path d="M90 142.4h.5v2.5h-.5z" fill-rule="evenodd" fill="#800000"/>
<g fill="none" stroke="#800000" stroke-width=".21">
<path d="M244.4 37h.8M246.2 37h.7M229.2 42.1v2.5M229.2 49.7v2.5M229.2 57.3v2.6M239.3 47.2v2.5M239.3 54.8v2.5M239.3 59.9v2.5M76.8 130.9h.6M76.8 133.5h.6M213.9 133.5h.6M226.6 130.9h.6"/>
<path d="M87 143.6h2.5M90 142.4h.5v2.5h-.5zM92 143.6h2.6"/>
<circle cx="78.4" cy="130.9" r=".98"/>
<circle cx="78.4" cy="133.5" r=".98"/>
<circle cx="215.5" cy="133.5" r=".98"/>
<circle cx="228.2" cy="130.9" r=".98"/>
</g>
<path d="M73 128.4h7.6v7.6h-7.6zM210.1 130.9h7.6v5.1h-7.6zM222.8 128.4h7.6v5.1h-7.6z" fill="none" stroke="#800000" stroke-width=".42"/>
<path d="M227.2 59.9h3.9M228.1 44.6h2.1v5.1h-2.1zM231.2 44.6v.5l-4.1 4.1v.5M238.3 49.7h2v5.1h-2zM241.3 49.7v.5l-4 4.1v.5M228.1 60.4h2.2M237.4 62.4h3.8M238.2 62.9h2.2" fill="none" stroke="#800000" stroke-width=".25"/>
<path d="M245.9 35.7h.5v2.6h-.5z" fill-rule="evenodd" fill="#800000"/>
<path d="M245.9 35.7h.5v2.6h-.5z" fill="none" stroke="#800000" stroke-width=".21"/>
<path d="M244.9 35.7h.5v2.6h-.5z" fill-rule="evenodd" fill="#800000"/>
<path d="M241.9 37h2.5M244.9 35.7h.5v2.6h-.5zM246.9 37h2.6M252 39.5h.8M253.8 39.5h.8" fill="none" stroke="#800000" stroke-width=".21"/>
<path d="M253.5 38.3h.5v2.5h-.5z" fill-rule="evenodd" fill="#800000"/>
<path d="M253.5 38.3h.5v2.5h-.5z" fill="none" stroke="#800000" stroke-width=".21"/>
<path d="M252.5 38.3h.5v2.5h-.5z" fill-rule="evenodd" fill="#800000"/>
<g fill="none" stroke="#800000" stroke-width=".21">
<path d="M249.5 39.5h2.5M252.5 38.3h.5v2.5h-.5zM254.6 39.5h2.5M211.4 75.1h2.5M219 75.1h2.5M229.2 75.1h.7M230.9 75.1h.8M249.5 77.6v2.5M239.3 80.1v2.6M239.3 87.8v2.5M239.3 92.8v2.6M249.5 85.2v2.6"/>
<path d="M249.5 90.3v2.5"/>
</g>
<path d="M213.9 73.8h5.1v2.5h-5.1zM237.4 95.4h3.8M238.2 95.9h2.2M238.3 82.7h2v5.1h-2zM241.3 82.7v.5l-4 4v.6M247.6 92.8h3.8M248.2 80.1h2.5v5.1h-2.5zM248.4 93.3h2.2" fill="none" stroke="#800000" stroke-width=".25"/>
<path d="M230.7 73.8h.5v2.5h-.5z" fill-rule="evenodd" fill="#800000"/>
<path d="M230.7 73.8h.5v2.5h-.5z" fill="none" stroke="#800000" stroke-width=".21"/>
<path d="M229.7 73.8h.5v2.5h-.5z" fill-rule="evenodd" fill="#800000"/>
<path d="M226.6 75.1h2.6M229.7 73.8h.5v2.5h-.5zM231.7 75.1h2.5" fill="none" stroke="#800000" stroke-width=".21"/>
<path d="M104.7 85.2h12.7M127.6 118.2v-2.5h7.6v5.1h2.6M137.8 100.5v2.5h-12.7M140.3 100.5v5h-15.2M142.8 100.5v7.6h-17.7M145.4 100.5v7.6M158.1 108.1h5.1M158.1 100.5v15.2" fill="none" stroke="#008000" stroke-width=".21"/>
<circle cx="158.1" cy="108.1" r=".51" fill="#008000"/>
<g fill="none" stroke="#008000" stroke-width=".21">
<path d="M104.7 87.8h12.7M178.4 87.8h25.4M191.1 87.8v2.5"/>
<circle cx="158.1" cy="108.1" r=".51"/>
</g>
<circle cx="191.1" cy="87.8" r=".51" fill="#008000"/>
<g fill="none" stroke="#008000" stroke-width=".21">
<path d="M92 59.9h-2.5v5h-12.7M99.7 59.9h17.7v7.5M36.2 75.1v2.5h5.1M41.3 70h5.1M46.4 67.4h-5.1v12.7M76.8 67.4h15.2M92 75.1h-2.5v27.9h-2.5M99.7 67.4h15.2v2.6h2.5M99.7 75.1h17.7M94.6 80.1h-2.6v25.4h-5M102.2 80.1h15.2M104.7 82.7h12.7"/>
<path d="M94.6 143.6h27.9"/>
<circle cx="191.1" cy="87.8" r=".51"/>
</g>
<circle cx="41.3" cy="70" r=".51" fill="#008000"/>
<circle cx="41.3" cy="70" r=".51" fill="none" stroke="#008000" stroke-width=".21"/>
<circle cx="41.3" cy="77.6" r=".51" fill="#008000"/>
<g fill="none" stroke="#008000" stroke-width=".21">
<path d="M76.8 70v12.7M41.3 113.2v2.5h10.1M51.4 108.1h5.1M56.5 105.5h-5.1v12.7"/>
<circle cx="41.3" cy="77.6" r=".51"/>
</g>
<circle cx="51.4" cy="108.1" r=".51" fill="#008000"/>
<circle cx="51.4" cy="108.1" r=".51" fill="none" stroke="#008000" stroke-width=".21"/>
<circle cx="51.4" cy="115.7" r=".51" fill="#008000"/>
<g fill="none" stroke="#008000" stroke-width=".21">
<path d="M180.9 52.2v15.2h-2.5M180.9 54.8h5.1v2.5M87 108.1h2.5v7.6"/>
<circle cx="51.4" cy="115.7" r=".51"/>
</g>
<circle cx="180.9" cy="54.8" r=".51" fill="#008000"/>
<g fill="none" stroke="#008000" stroke-width=".21">
<path d="M155.5 29.4v-2.6h-5v30.5M178.4 37h20.3v7.6M89.5 47.2v2.5M122.5 47.2v2.5M173.3 52.2v2.6h7.6M178.4 92.8h5.1v2.6M191.1 85.2h20.3v5.1M51.4 146.2h2.6v5.1M64.1 156.3v2.5M71.8 156.3v2.5M206.3 156.3v2.5M213.9 156.3v2.5"/>
<path d="M231.7 146.2h-2.5v7.6M132.7 169v2.5M137.8 169v2.5M142.8 169v2.5M147.9 169v2.5h-22.8v2.6"/>
<circle cx="180.9" cy="54.8" r=".51"/>
</g>
<circle cx="132.7" cy="171.5" r=".51" fill="#008000"/>
<circle cx="132.7" cy="171.5" r=".51" fill="none" stroke="#008000" stroke-width=".21"/>
<circle cx="137.7" cy="171.5" r=".51" fill="#008000"/>
<circle cx="137.7" cy="171.5" r=".51" fill="none" stroke="#008000" stroke-width=".21"/>
<circle cx="142.8" cy="171.5" r=".51" fill="#008000"/>
<g fill="none" stroke="#008000" stroke-width=".21">
<path d="M79.4 37h10.1v2.5M127.6 52.2h10.2v5.1M168.2 47.2h-10.1v10.1M229.2 52.2v5.1M239.3 57.3v2.6M104.7 72.5h12.7M178.4 70h12.7M178.4 85.2h2.5M239.3 90.3v2.5M249.5 87.8v2.5M150.5 100.5v20.3M153 100.5v20.3"/>
<path d="M173.3 108.1h2.6M191.1 100.5v2.5h7.6M145.4 120.8h20.3M87 141.1h35.5"/>
<circle cx="142.8" cy="171.5" r=".51"/>
</g>
<circle cx="150.4" cy="120.8" r=".51" fill="#008000"/>
<circle cx="150.4" cy="120.8" r=".51" fill="none" stroke="#008000" stroke-width=".21"/>
<circle cx="153" cy="120.8" r=".51" fill="#008000"/>
<g fill="none" stroke="#008000" stroke-width=".21">
<path d="M117.4 37h22.9v20.3M122.5 37v2.5M170.8 37h-17.8v20.3"/>
<circle cx="153" cy="120.8" r=".51"/>
</g>
<circle cx="122.5" cy="37" r=".51" fill="#008000"/>
<g fill="none" stroke="#008000" stroke-width=".21">
<path d="M41.3 103h15.2M41.3 100.5v5"/>
<circle cx="122.5" cy="37" r=".51"/>
</g>
<circle cx="41.3" cy="103" r=".51" fill="#008000"/>
<g fill="none" stroke="#008000" stroke-width=".21">
<path d="M36.2 59.9v7.5M36.2 64.9h10.2"/>
<circle cx="41.3" cy="103" r=".51"/>
</g>
<circle cx="36.2" cy="64.9" r=".51" fill="#008000"/>
<g fill="none" stroke="#008000" stroke-width=".21">
<path d="M180.9 42.1v2.5M186 42.1h-30.5v15.2"/>
<circle cx="36.2" cy="64.9" r=".51"/>
</g>
<circle cx="180.9" cy="42.1" r=".51" fill="#008000"/>
<g fill="none" stroke="#008000" stroke-width=".21">
<path d="M173.3 42.1v2.5"/>
<circle cx="180.9" cy="42.1" r=".51"/>
</g>
<circle cx="173.3" cy="42.1" r=".51" fill="#008000"/>
<g fill="none" stroke="#008000" stroke-width=".21">
<path d="M120 31.9h22.8v25.4M120 29.4h25.4v27.9M249.5 37h12.7M257.1 39.5h5.1M178.4 75.1h12.7M203.8 75.1h7.6M178.4 80.1h17.8M178.4 82.7h17.8M155.5 141.1h17.8M155.5 143.6h10.2M201.3 141.1h30.4M206.3 141.1v5.1"/>
<circle cx="173.3" cy="42.1" r=".51"/>
</g>
<circle cx="206.3" cy="141.1" r=".51" fill="#008000"/>
<g fill="none" stroke="#008000" stroke-width=".21">
<path d="M201.3 141.1v10.2h-53.4"/>
<circle cx="206.3" cy="141.1" r=".51"/>
</g>
<circle cx="208.8" cy="141.1" r=".51" fill="#008000"/>
<g fill="none" stroke="#008000" stroke-width=".21">
<path d="M196.2 141.1h5.1"/>
<circle cx="208.8" cy="141.1" r=".51"/>
</g>
<circle cx="201.2" cy="141.1" r=".51" fill="#008000"/>
<g fill="none" stroke="#008000" stroke-width=".21">
<path d="M213.9 133.5h-5.1v7.6M142.8 148.7v2.6M198.7 143.6h33M213.9 143.6v2.6"/>
<circle cx="201.2" cy="141.1" r=".51"/>
</g>
<circle cx="213.9" cy="143.6" r=".51" fill="#008000"/>
<g fill="none" stroke="#008000" stroke-width=".21">
<path d="M221.5 130.9v12.7M198.7 143.6v5.1h-55.9"/>
<circle cx="213.9" cy="143.6" r=".51"/>
</g>
<circle cx="221.5" cy="143.6" r=".51" fill="#008000"/>
<g fill="none" stroke="#008000" stroke-width=".21">
<path d="M188.6 143.6h10.1"/>
<circle cx="221.5" cy="143.6" r=".51"/>
</g>
<circle cx="198.7" cy="143.6" r=".51" fill="#008000"/>
<g fill="none" stroke="#008000" stroke-width=".21">
<path d="M221.5 130.9h5.1M51.4 141.1h28M64.1 141.1v5.1M76.8 141.1v10.2h55.9"/>
<circle cx="198.7" cy="143.6" r=".51"/>
</g>
<circle cx="64.1" cy="141.1" r=".51" fill="#008000"/>
<circle cx="64.1" cy="141.1" r=".51" fill="none" stroke="#008000" stroke-width=".21"/>
<circle cx="76.8" cy="141.1" r=".51" fill="#008000"/>
<g fill="none" stroke="#008000" stroke-width=".21">
<path d="M54 130.9v10.2"/>
<circle cx="76.8" cy="141.1" r=".51"/>
</g>
<circle cx="54" cy="141.1" r=".51" fill="#008000"/>
<g fill="none" stroke="#008000" stroke-width=".21">
<path d="M54 130.9h22.8M51.4 143.6h35.6M71.8 143.6v2.6M79.4 143.6v5.1h58.4v2.6"/>
<circle cx="54" cy="141.1" r=".51"/>
</g>
<circle cx="71.8" cy="143.6" r=".51" fill="#008000"/>
<circle cx="71.8" cy="143.6" r=".51" fill="none" stroke="#008000" stroke-width=".21"/>
<circle cx="79.4" cy="143.6" r=".51" fill="#008000"/>
<g fill="none" stroke="#008000" stroke-width=".21">
<path d="M59.1 133.5v10.1"/>
<circle cx="79.4" cy="143.6" r=".51"/>
</g>
<circle cx="59.1" cy="143.6" r=".51" fill="#008000"/>
<g fill="none" stroke="#008000" stroke-width=".21">
<path d="M241.9 37h-12.7v5.1M59.1 133.5h17.7M175.9 143.6h7.6M183.5 141.1h7.6"/>
<circle cx="59.1" cy="143.6" r=".51"/>
</g>
<circle cx="229.1" cy="37" r=".51" fill="#008000"/>
<g fill="none" stroke="#008000" stroke-width=".21">
<path d="M213.9 37h15.3M213.9 39.5h35.6M239.3 39.5v7.7"/>
<circle cx="229.1" cy="37" r=".51"/>
</g>
<circle cx="239.3" cy="39.5" r=".51" fill="#008000"/>
<g fill="none" stroke="#008000" stroke-width=".21">
<path d="M234.2 75.1h15.3v2.5M239.3 75.1v5"/>
<circle cx="239.3" cy="39.5" r=".51"/>
</g>
<circle cx="239.3" cy="75.1" r=".51" fill="#008000"/>
<g fill="none" stroke="#008000" stroke-width=".21">
<path d="M249.5 75.1h15.2"/>
<circle cx="239.3" cy="75.1" r=".51"/>
</g>
<circle cx="249.5" cy="75.1" r=".51" fill="#008000"/>
<g fill="none" stroke="#008000" stroke-width=".21">
<path d="M221.5 75.1h5.1"/>
<circle cx="249.5" cy="75.1" r=".51"/>
</g>
<g font-size="3.7" fill="#800000">
<text x="42.3" y="18.6">1</text>
<text x="84.4" y="18.6">2</text>
<text x="126.5" y="18.6">3</text>
<text x="168.6" y="18.6">4</text>
<text x="210.7" y="18.6">5</text>
<text x="252.9" y="18.6">6</text>
<text x="19.2" y="42">A</text>
<text x="275.7" y="42">A</text>
<text x="19.3" y="84.8">B</text>
<text x="275.7" y="84.8">B</text>
<text x="19.2" y="127.6">C</text>
<text x="275.7" y="127.6">C</text>
<text x="19.1" y="170.5">D</text>
<text x="275.5" y="170.5">D</text>
<text x="42.3" y="193.8">1</text>
<text x="84.4" y="193.8">2</text>
<text x="126.5" y="193.8">3</text>
<text x="168.6" y="193.8">4</text>
<text x="210.7" y="193.8">5</text>
<text x="252.9" y="193.8">6</text>
</g>
<g font-size="3.6" fill="#800000">
<text x="88.2" y="26.1">AUDIO CODEC</text>
<text x="98.4" y="31.2">WM8978</text>
<text x="213.9" y="31.9">AUX IN</text>
<text x="51.4" y="59.9">MIC1</text>
<text x="252" y="70">MONO OUT</text>
<text x="61.6" y="97.9">MIC2</text>
<text x="33.7" y="158.8">LINE IN</text>
<text x="239.3" y="156.3">LINE OUT</text>
<text x="236.8" y="174.1">info@ohmic.net</text>
</g>
<g font-size="3.1" fill="#505050">
<text x="38.7" y="138.2">SJ-3523-SMT-TR</text>
<text x="221.6" y="138.2">SJ-3523-SMT-TR</text>
<text x="38.7" y="151.6">J1</text>
<text x="241.5" y="151.6">J2</text>
</g>
<g font-size="2.5" fill="#505050">
<text x="120" y="29.4">ROUT1</text>
<text x="120" y="31.9">LOUT1</text>
<text x="153.1" y="35">GNDA</text>
<text x="79.4" y="37">MICBIAS</text>
<text x="111.7" y="38.9" transform="rotate(-90 111.7 38.9)">VCC</text>
<text x="213.9" y="37">AUX_IN_L</text>
<text x="213.9" y="39.5">AUX_IN_R</text>
<text x="259.6" y="39.5">AUXR</text>
<text x="259.6" y="37">AUXL</text>
<text x="160.6" y="47.2">SPKR+</text>
<text x="193.5" y="44.6" transform="rotate(-90 193.5 44.6)">VCC</text>
<text x="127.6" y="52.2">MICBIAS</text>
<text x="196.3" y="50.2">GNDA</text>
<text x="225.3" y="49.7" transform="rotate(-90 225.3 49.7)">R28</text>
<text x="34.3" y="54.1">VCC</text>
<text x="87.1" y="55.3">GNDA</text>
<text x="120.1" y="55.3">GNDA</text>
<text x="235.5" y="54.8" transform="rotate(-90 235.5 54.8)">R29 V9MLA0402</text>
<text x="245.7" y="54.8" transform="rotate(-90 245.7 54.8)">V9MLA0402</text>
<text x="183.6" y="62.9">GNDA</text>
<text x="226.7" y="62.9">GNDA</text>
<text x="236.9" y="65.4">GNDA</text>
<text x="183.5" y="70">SPKR-</text>
<text x="104.7" y="72.5">L2/GPIO2</text>
<text x="186" y="75.1">OUT4</text>
<text x="203.8" y="75.1">OUT4</text>
<text x="252" y="75.1">MONO_OUT</text>
<text x="104.7" y="82.7">R2/GPIO3</text>
<text x="191.1" y="80.1">AUXR</text>
<text x="191.1" y="82.7">AUXL</text>
<text x="38.9" y="85.7">GNDA</text>
<text x="74.4" y="88.3">GNDA</text>
<text x="104.7" y="85.2">GPIO25</text>
<text x="104.7" y="87.8">GPIO23</text>
<text x="196.2" y="87.8">GPIO19</text>
<text x="235.5" y="87.8" transform="rotate(-90 235.5 87.8)">R30</text>
<text x="245.7" y="87.8" transform="rotate(-90 245.7 87.8)">V9MLA0402</text>
<text x="39.4" y="94.7">VCC</text>
<text x="209" y="95.9">GNDA</text>
<text x="247.1" y="95.9">GNDA</text>
<text x="181.1" y="101">GNDA</text>
<text x="236.9" y="98.4">GNDA</text>
<text x="125.1" y="105.5">GPIO26</text>
<text x="125.1" y="103">GPIO27</text>
<text x="206.2" y="106" transform="rotate(-90 206.2 106)">VDD</text>
<text x="125.1" y="108.1">GPIO0</text>
<text x="142.8" y="113.2">GND</text>
<text x="183.3" y="111" transform="rotate(-90 183.3 111)">VDD</text>
<text x="158.1" y="115.7">GPIO18</text>
<text x="49" y="123.8">GNDA</text>
<text x="87.1" y="121.3">GNDA</text>
<text x="125.1" y="123.3">GND</text>
<text x="173.2" y="123.7" transform="rotate(-90 173.2 123.7)">VDD</text>
<text x="73" y="127.8">JP4</text>
<text x="210.1" y="130.3">JP6</text>
<text x="222.8" y="127.8">JP7</text>
<text x="112.4" y="143.6">R2/GPIO3</text>
<text x="112.4" y="141.1">L2/GPIO2</text>
<text x="155.5" y="141.1">LOUT1</text>
<text x="155.5" y="143.6">ROUT1</text>
<text x="51.6" y="156.8">GNDA</text>
<text x="226.7" y="159.3">GNDA</text>
<text x="61.7" y="164.4">GNDA GNDA</text>
<text x="203.9" y="164.4">GNDA GNDA</text>
<text x="122.6" y="179.7">GNDA</text>
</g>
<g font-size="2.5" fill="#800000">
<text x="51.4" y="75.1">Zout ~ 300R</text>
<text x="61.6" y="113.2">Zout ~ 300R</text>
<text x="61.6" y="116.7">d=14.29mm</text>
</g>
<g font-size="2.1" fill="#505050">
<text x="46.8" y="64.6">P5</text>
<text x="53.8" y="65.7">VDD</text>
<text x="63.8" y="65.7">OUT+</text>
<text x="74.1" y="64.6">P1</text>
<text x="137.4" y="60" transform="rotate(-90 137.4 60)">32</text>
<text x="140" y="60" transform="rotate(-90 140 60)">31</text>
<text x="142.5" y="60" transform="rotate(-90 142.5 60)">30</text>
<text x="145" y="60" transform="rotate(-90 145 60)">29</text>
<text x="150.1" y="60" transform="rotate(-90 150.1 60)">28</text>
<text x="152.7" y="60" transform="rotate(-90 152.7 60)">27</text>
<text x="155.2" y="60" transform="rotate(-90 155.2 60)">26</text>
<text x="157.7" y="60" transform="rotate(-90 157.7 60)">25</text>
<text x="46.8" y="67.1">P2</text>
<text x="46.8" y="69.6">P3</text>
<text x="53.8" y="68.2">GND1</text>
<text x="53.8" y="70.7">GND2</text>
<text x="64" y="70.7">GND3</text>
<text x="64.5" y="68.2">OUT-</text>
<text x="74.1" y="69.6">P4</text>
<text x="74.1" y="67.1">P6</text>
<text x="119" y="69.6">2</text>
<text x="119" y="67.1">1</text>
<text x="124.8" y="70.7">L1-N</text>
<text x="124.8" y="68.2">L1-P</text>
<text x="141.1" y="70.1" transform="rotate(-90 141.1 70.1)">AVDD</text>
<text x="143.6" y="71" transform="rotate(-90 143.6 71)">LOUT1</text>
<text x="146.1" y="71.3" transform="rotate(-90 146.1 71.3)">ROUT1</text>
<text x="151.2" y="70.2" transform="rotate(-90 151.2 70.2)">AGND</text>
<text x="153.8" y="69.9" transform="rotate(-90 153.8 69.9)">VMID</text>
<text x="158.8" y="71" transform="rotate(-90 158.8 71)">LOUT2</text>
<text x="163.2" y="68.2">SPKGND</text>
<text x="164.4" y="70.7">ROUT2</text>
<text x="175.6" y="69.6">23</text>
<text x="175.6" y="67.1">24</text>
<text x="119" y="72.2">3</text>
<text x="119" y="74.7">4</text>
<text x="124.8" y="73.3">L2/GPIO2</text>
<text x="124.8" y="75.8">R1-P</text>
<text x="138.5" y="72.9" transform="rotate(-90 138.5 72.9)">MICBIAS</text>
<text x="156.3" y="73.8" transform="rotate(-90 156.3 73.8)">SPKRVDD</text>
<text x="165.7" y="73.3">OUT3</text>
<text x="165.7" y="75.8">OUT4</text>
<text x="175.6" y="72.2">22</text>
<text x="175.6" y="74.7">21</text>
<text x="119" y="79.8">5</text>
<text x="119" y="82.3">6</text>
<text x="124.8" y="80.9">R1-N</text>
<text x="124.8" y="83.4">R2/GPIO3</text>
<text x="165.8" y="80.9">AUXR</text>
<text x="166" y="83.4">AUXL</text>
<text x="175.6" y="82.3">19</text>
<text x="175.6" y="79.8">20</text>
<text x="119" y="87.4">8</text>
<text x="119" y="84.9">7</text>
<text x="124.8" y="88.5">BCLK</text>
<text x="124.8" y="86">LRC</text>
<text x="165.2" y="86">MODE</text>
<text x="166.2" y="88.5">SDIN</text>
<text x="175.6" y="84.9">18</text>
<text x="175.6" y="87.4">17</text>
<text x="138.5" y="93" transform="rotate(-90 138.5 93)">ADCDAT</text>
<text x="141.1" y="93" transform="rotate(-90 141.1 93)">DACDAT</text>
<text x="143.6" y="93" transform="rotate(-90 143.6 93)">MCLK</text>
<text x="146.1" y="93" transform="rotate(-90 146.1 93)">DGND</text>
<text x="151.2" y="93" transform="rotate(-90 151.2 93)">DCVDD</text>
<text x="153.8" y="93" transform="rotate(-90 153.8 93)">DBVDD</text>
<text x="156.3" y="93" transform="rotate(-90 156.3 93)">CSB/GPIO1</text>
<text x="158.8" y="93" transform="rotate(-90 158.8 93)">SCLK</text>
<text x="166.8" y="93.6">GND</text>
<text x="175.6" y="92.5">33</text>
<text x="137.4" y="98.8" transform="rotate(-90 137.4 98.8)">9</text>
<text x="140" y="100" transform="rotate(-90 140 100)">10</text>
<text x="142.5" y="100" transform="rotate(-90 142.5 100)">11</text>
<text x="145" y="100" transform="rotate(-90 145 100)">12</text>
<text x="150.1" y="100" transform="rotate(-90 150.1 100)">13</text>
<text x="152.7" y="100" transform="rotate(-90 152.7 100)">14</text>
<text x="155.2" y="100" transform="rotate(-90 155.2 100)">15</text>
<text x="157.7" y="100" transform="rotate(-90 157.7 100)">16</text>
<text x="56.9" y="105.2">P2</text>
<text x="56.9" y="107.7">P3</text>
<text x="56.9" y="102.7">P5</text>
<text x="63.9" y="106.3">GND1</text>
<text x="63.9" y="103.8">VDD</text>
<text x="73.9" y="103.8">OUT+</text>
<text x="74.7" y="106.3">OUT-</text>
<text x="84.2" y="107.7">P4</text>
<text x="84.2" y="102.7">P1</text>
<text x="84.2" y="105.2">P6</text>
<text x="63.9" y="108.8">GND2</text>
<text x="74.2" y="108.8">GND3</text>
<text x="75.9" y="130.6">1</text>
<text x="225.7" y="130.6">1</text>
<text x="75.9" y="133.1">2</text>
<text x="213" y="133.1">1</text>
<text x="49.2" y="140.7">2</text>
<text x="49.2" y="143.3">3</text>
<text x="181.6" y="143.3">+</text>
<text x="188.9" y="143.3">-</text>
<text x="189.2" y="140.7">+</text>
<text x="196.5" y="140.7">-</text>
<text x="232.7" y="140.7">2</text>
<text x="232.7" y="143.3">3</text>
<text x="49.2" y="145.8">1</text>
<text x="232.7" y="145.8">1</text>
<text x="132.3" y="154" transform="rotate(-90 132.3 154)">P$1</text>
<text x="137.4" y="154" transform="rotate(-90 137.4 154)">P$3</text>
<text x="142.5" y="154" transform="rotate(-90 142.5 154)">P$5</text>
<text x="147.6" y="154" transform="rotate(-90 147.6 154)">P$7</text>
<text x="133.4" y="161.6" transform="rotate(-90 133.4 161.6)">P$2</text>
<text x="138.5" y="161.6" transform="rotate(-90 138.5 161.6)">P$4</text>
<text x="143.6" y="161.6" transform="rotate(-90 143.6 161.6)">P$6</text>
<text x="148.7" y="161.6" transform="rotate(-90 148.7 161.6)">P$8</text>
<text x="133.4" y="162.1" transform="rotate(-90 133.4 162.1)">P$1</text>
<text x="138.5" y="162.1" transform="rotate(-90 138.5 162.1)">P$3</text>
<text x="143.6" y="162.1" transform="rotate(-90 143.6 162.1)">P$5</text>
<text x="148.7" y="162.1" transform="rotate(-90 148.7 162.1)">P$7</text>
<text x="132.3" y="169.8" transform="rotate(-90 132.3 169.8)">P$2</text>
<text x="137.4" y="169.8" transform="rotate(-90 137.4 169.8)">P$4</text>
<text x="142.5" y="169.8" transform="rotate(-90 142.5 169.8)">P$6</text>
<text x="147.6" y="169.8" transform="rotate(-90 147.6 169.8)">P$8</text>
</g>
</svg>
